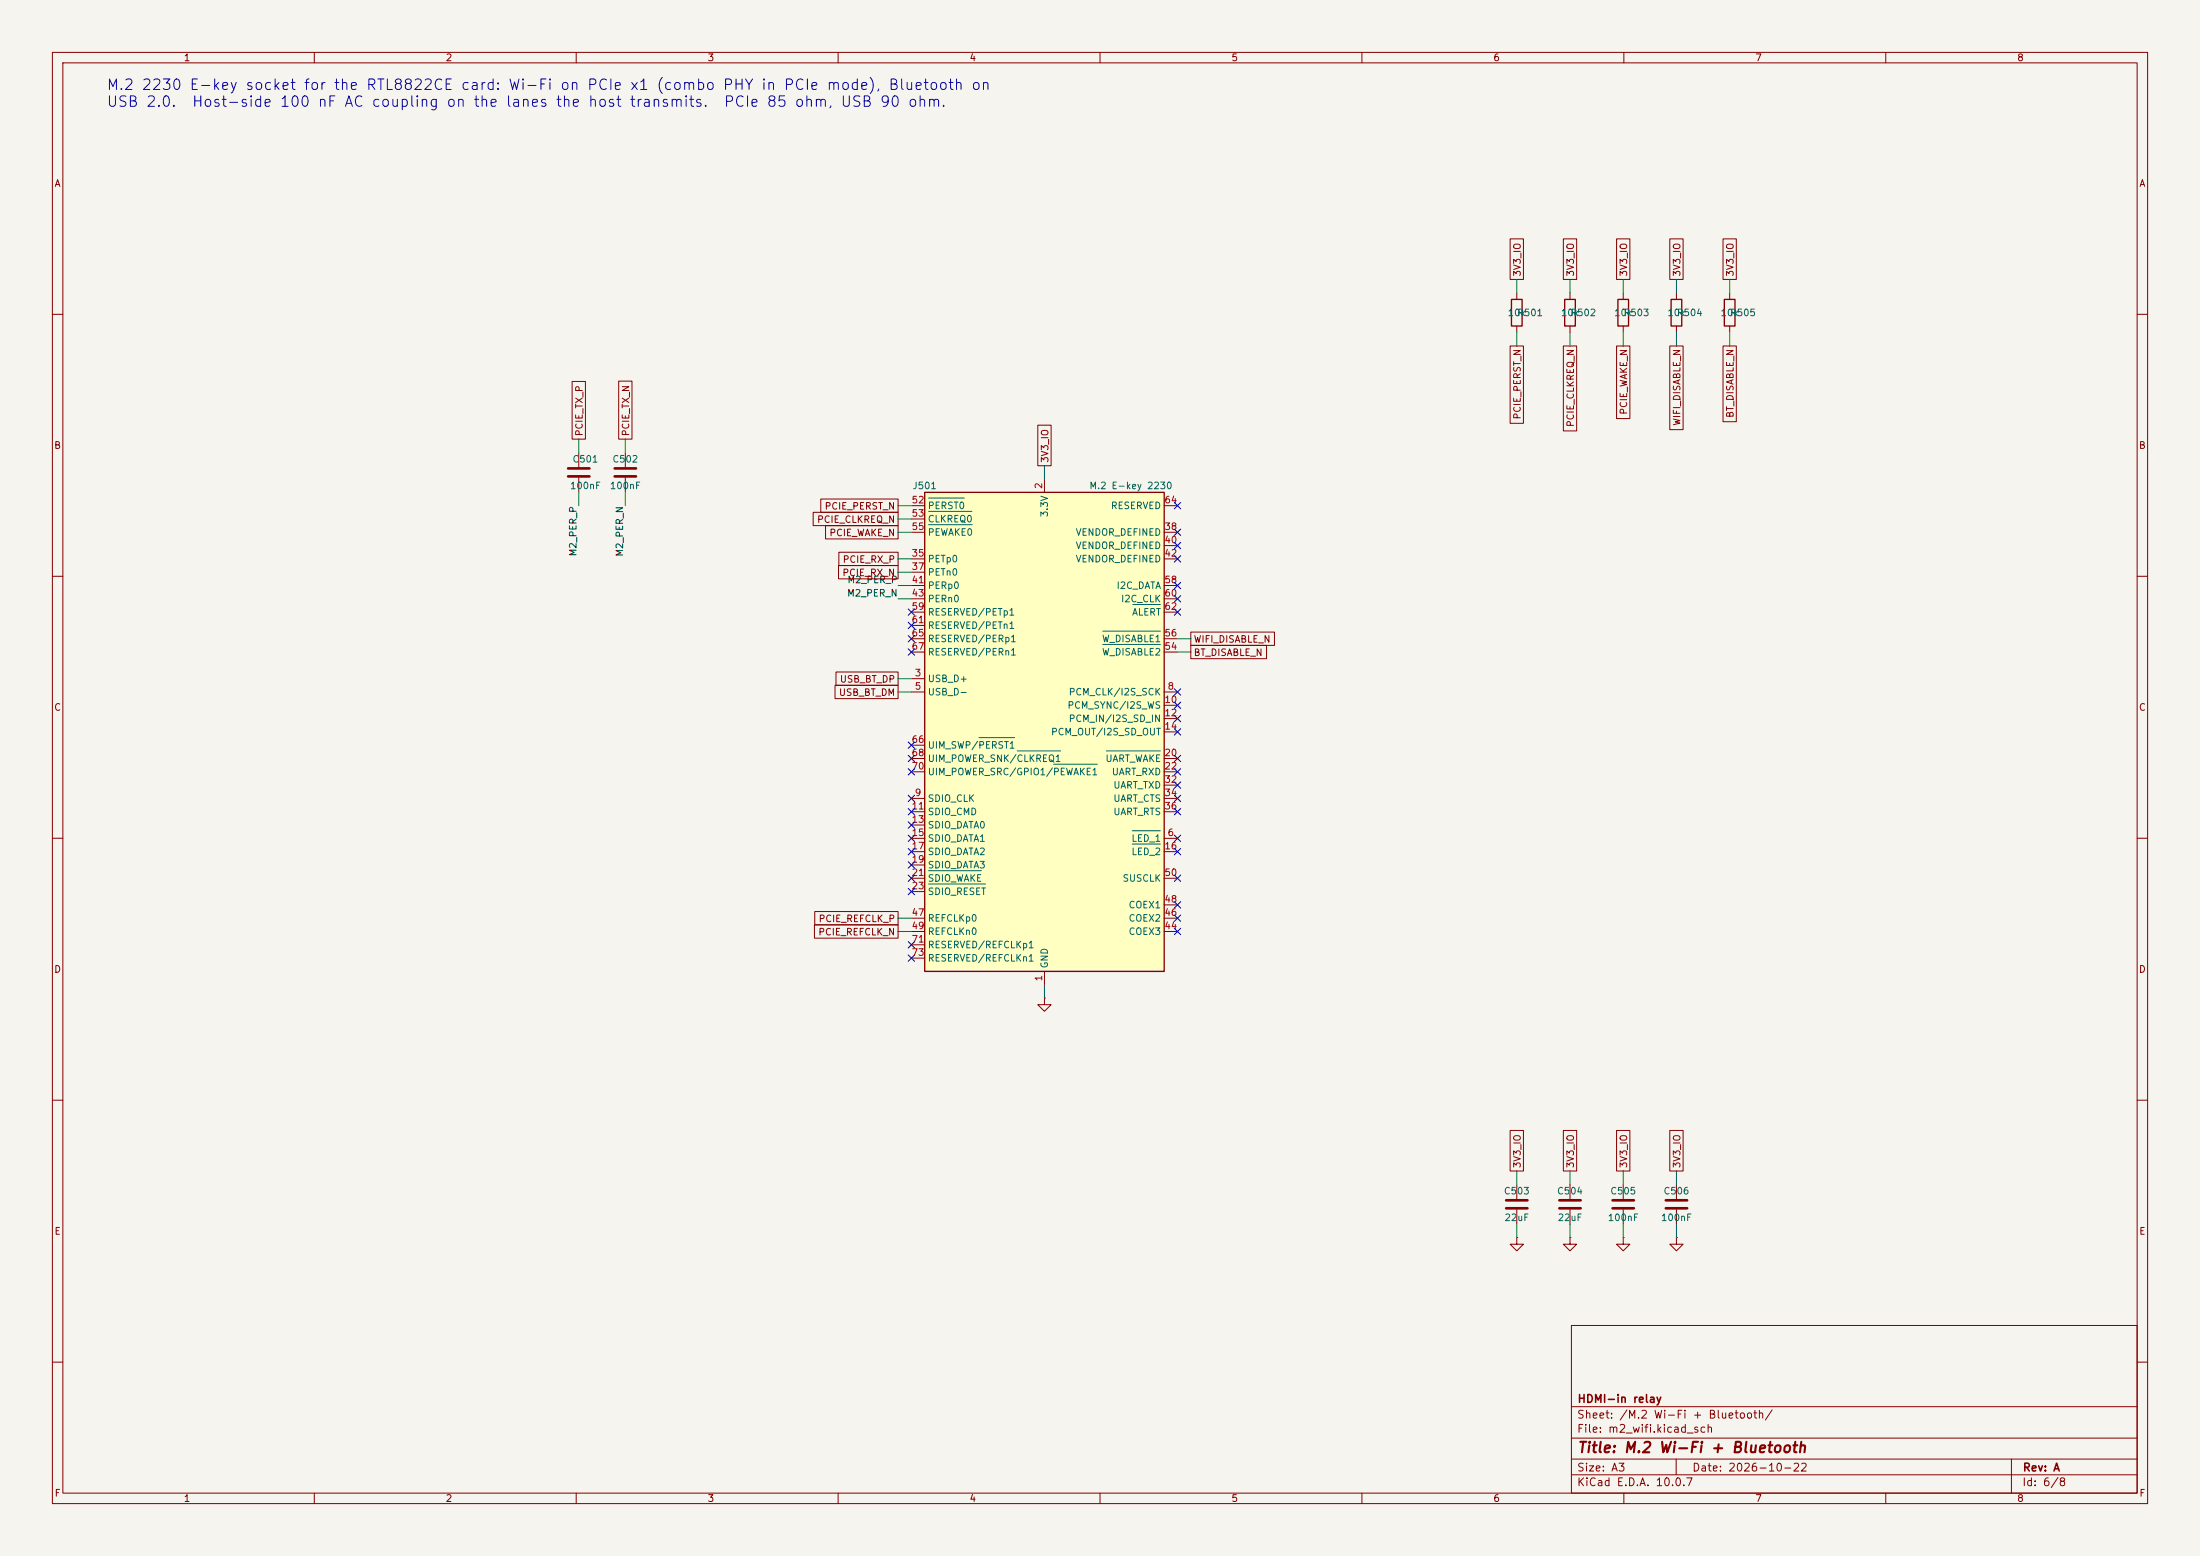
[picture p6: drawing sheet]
<svg xmlns="http://www.w3.org/2000/svg" width="420mm" height="297mm" viewBox="0 0 420 297" stroke-linecap="round" stroke-linejoin="round" font-family="sans-serif">
<path d="M0 0h420v297h-420z" fill="#f5f4ef" stroke="#f5f4ef" stroke-width=".19"/>
<g fill="none" stroke="#840000" stroke-width=".19">
<path d="M10 10h400v277h-400zM12 12h396v273h-396zM60 10v2M110 10v2M160 10v2M210 10v2M260 10v2M310 10v2M360 10v2M10 60h2M408 60h2M10 110h2"/>
<path d="M408 110h2M10 160h2M408 160h2M10 210h2M408 210h2M300 253h108v32h-108zM10 260h2M300 278.5h108M300 274.5h108M300 268.5h108M320 278.5v3M384 278.5v6.5"/>
<path d="M408 260h2M60 285v2M110 285v2M160 285v2M210 285v2M260 285v2M300 281.5h108M310 285v2M360 285v2"/>
</g>
<path d="M176.5 94h45.7v91.4h-45.7z" fill="#ffffc2"/>
<path d="M288.5 57.2h2.1v5h-2.1zM298.7 57.2h2v5h-2zM308.9 57.2h2v5h-2zM319 57.2h2.1v5h-2.1zM329.2 57.2h2v5h-2zM176.5 94h45.7v91.4h-45.7z" fill="none" stroke="#840000" stroke-width=".25"/>
<g fill="none" stroke="#840000" stroke-width=".19">
<path d="M288.3 45.6h2.5v7.7h-2.5zM289.6 55.9v1.3M298.4 45.6h2.6v7.7h-2.6zM299.7 55.9v1.3M308.6 45.6h2.6v7.7h-2.6zM309.9 55.9v1.3M318.8 45.6h2.5v7.7h-2.5zM320 55.9v1.3M328.9 45.6h2.6v7.7h-2.6zM330.2 55.9v1.3M109.2 72.8h2.6v11h-2.6zM118.1 72.7h2.6v11.1h-2.6z"/>
<path d="M288.3 66h2.5v14.8h-2.5zM289.6 62.2v1.3M298.4 66h2.6v16.3h-2.6zM299.7 62.2v1.3M308.6 66h2.6v13.9h-2.6zM309.9 62.2v1.3M318.8 66h2.5v16h-2.5zM320 62.2v1.3M328.9 66h2.6v14.5h-2.6zM330.2 62.2v1.3M110.5 86.4v2.8M110.5 91.2v2.8"/>
<path d="M119.4 86.4v2.8M119.4 91.2v2.8M155.2 97.8h16.2v2.5h-16.2zM156.7 95.2h14.7v2.6h-14.7zM174 96.5h2.5M174 99.1h2.5M198.1 81.2h2.6v7.7h-2.6zM199.4 91.4v2.6M222.2 96.5h2.6M157.6 100.3h13.8v2.6h-13.8zM160.1 107.9h11.3v2.6h-11.3zM160.1 105.4h11.3v2.6h-11.3z"/>
<path d="M174 106.7h2.5M174 109.2h2.5M174 101.6h2.5M174 111.8h2.5M174 114.3h2.5M174 116.8h2.5M174 119.4h2.5M222.2 106.7h2.6M222.2 101.6h2.6M222.2 104.1h2.6M222.2 111.8h2.6M222.2 114.3h2.6"/>
<path d="M222.2 116.8h2.6M159.4 130.8h12v2.6h-12zM159.6 128.3h11.8v2.5h-11.8zM174 129.5h2.5M174 132.1h2.5M174 124.5h2.5M174 121.9h2.5M222.2 132.1h2.6M222.2 134.6h2.6M222.2 137.2h2.6M222.2 139.7h2.6M222.2 124.5h2.6"/>
<path d="M222.2 121.9h2.6M227.3 123.2h14.5v2.5h-14.5zM227.3 120.6h16v2.6h-16zM174 152.4h2.5M174 154.9h2.5M174 157.5h2.5M174 144.8h2.5M174 147.3h2.5M174 142.2h2.5M222.2 152.4h2.6M222.2 154.9h2.6M222.2 144.8h2.6"/>
<path d="M222.2 147.3h2.6M222.2 149.9h2.6M155.5 176.5h15.9v2.6h-15.9zM155.5 174h15.9v2.5h-15.9zM174 160h2.5M174 162.6h2.5M174 165.1h2.5M174 167.6h2.5M174 170.2h2.5M174 177.8h2.5M174 175.3h2.5M222.2 160h2.6"/>
<path d="M222.2 162.6h2.6M222.2 167.6h2.6M222.2 177.8h2.6M222.2 175.3h2.6M222.2 172.7h2.6M174 180.3h2.5M174 182.9h2.5M199.4 190.5v1.3h1.3l-1.3 1.2-1.3-1.2h1.3M199.4 190.5h.1M199.4 185.4v2.6M288.3 215.8h2.5v7.7h-2.5zM298.4 215.8h2.6v7.7h-2.6z"/>
<path d="M308.6 215.8h2.6v7.7h-2.6zM318.8 215.8h2.5v7.7h-2.5zM289.6 236.2v1.3h1.2l-1.2 1.3-1.3-1.3h1.3M289.6 236.2h.1M289.6 226.1v2.8M289.6 230.9v2.8M299.7 236.2v1.3h1.3l-1.3 1.3-1.3-1.3h1.3M299.7 236.2h.1M299.7 226.1v2.8M299.7 230.9v2.8M309.9 236.2v1.3h1.2l-1.2 1.3-1.3-1.3h1.3M309.9 236.2h.1"/>
<path d="M309.9 226.1v2.8M309.9 230.9v2.8M320 236.2v1.3h1.3l-1.3 1.3-1.2-1.3h1.2M320 236.2h.1M320 226.1v2.8M320 230.9v2.8"/>
</g>
<g fill="none" stroke="#006464" stroke-width=".19">
<path d="M177.3 95.1h6.8M177.3 97.6h8.2M177.3 100.2h8.3M216.3 115.4h5.2M210.5 123h11M210.5 120.5h11M186.9 140.8h6.8M194.2 143.3h8.3M201.2 145.9h8.3M211.2 143.3h10.3M216.1 158.6h5.4M177.3 166.2h10.1"/>
<path d="M177.3 168.7h10.8M216.1 161.1h5.4"/>
</g>
<path d="M108.5 89.4h4M108.5 90.9h4M117.3 89.4h4.1M117.3 90.9h4.1M287.5 229.1h4.1M287.5 230.6h4.1M297.7 229.1h4.1M297.7 230.6h4.1M307.8 229.1h4.1M307.8 230.6h4.1M318 229.1h4.1M318 230.6h4.1" fill="none" stroke="#840000" stroke-width=".51"/>
<g fill="none" stroke="#009600" stroke-width=".19">
<path d="M289.6 53.3v2.6M299.7 53.3v2.6M309.9 53.3v2.6M320 53.3v2.6M330.2 53.3v2.6M289.6 63.5v2.5M299.7 63.5v2.5M309.9 63.5v2.5M320 63.5v2.5M330.2 63.5v2.5M110.5 83.8v2.6M110.5 94v2.5"/>
<path d="M119.4 83.8v2.6M119.4 94v2.5M171.4 96.5h2.6M171.4 99.1h2.6M199.4 88.9v2.5M171.4 101.6h2.6M171.4 106.7h2.6M171.4 114.3h2.6M171.4 111.8h2.6M171.4 109.2h2.6M171.4 132.1h2.6M171.4 129.5h2.6"/>
<path d="M224.8 124.5h2.5M224.8 121.9h2.5M171.4 175.3h2.6M171.4 177.8h2.6M199.4 188v2.5M289.6 223.5v2.6M289.6 233.7v2.5M299.7 223.5v2.6M299.7 233.7v2.5M309.9 223.5v2.6M309.9 233.7v2.5M320 223.5v2.6"/>
<path d="M320 233.7v2.5"/>
</g>
<g fill="none" stroke="#000084" stroke-width=".19">
<path d="M224.2 95.9l1.2 1.2M225.4 95.9l-1.2 1.2M173.4 116.2l1.2 1.2M173.4 118.8l1.2 1.2M174.6 116.2l-1.2 1.2M174.6 118.8l-1.2 1.2M224.2 116.2l1.2 1.2M224.2 113.7l1.2 1.2M224.2 101l1.2 1.2M224.2 103.5l1.2 1.2M224.2 106.1l1.2 1.2M224.2 111.2l1.2 1.2"/>
<path d="M225.4 116.2l-1.2 1.2M225.4 113.7l-1.2 1.2M225.4 101l-1.2 1.2M225.4 106.1l-1.2 1.2M225.4 103.5l-1.2 1.2M225.4 111.2l-1.2 1.2M173.4 121.3l1.2 1.2M173.4 123.9l1.2 1.2M174.6 121.3l-1.2 1.2M174.6 123.9l-1.2 1.2M224.2 131.5l1.2 1.2M224.2 139.1l1.2 1.2"/>
<path d="M224.2 136.6l1.2 1.2M224.2 134l1.2 1.2M225.4 131.5l-1.2 1.2M225.4 139.1l-1.2 1.2M225.4 136.6l-1.2 1.2M225.4 134l-1.2 1.2M173.4 159.4l1.2 1.2M173.4 144.2l1.2 1.2M173.4 146.7l1.2 1.2M173.4 151.8l1.2 1.2M173.4 154.3l1.2 1.2M173.4 156.9l1.2 1.2"/>
<path d="M173.4 141.6l1.2 1.2M174.6 159.4l-1.2 1.2M174.6 144.2l-1.2 1.2M174.6 146.7l-1.2 1.2M174.6 151.8l-1.2 1.2M174.6 154.3l-1.2 1.2M174.6 156.9l-1.2 1.2M174.6 141.6l-1.2 1.2M224.2 149.3l1.2 1.2M224.2 151.8l1.2 1.2M224.2 154.3l1.2 1.2M224.2 159.4l1.2 1.2"/>
<path d="M224.2 146.7l1.2 1.2M224.2 144.2l1.2 1.2M225.4 149.3l-1.2 1.2M225.4 151.8l-1.2 1.2M225.4 154.3l-1.2 1.2M225.4 159.4l-1.2 1.2M225.4 146.7l-1.2 1.2M225.4 144.2l-1.2 1.2M173.4 167l1.2 1.2M173.4 164.5l1.2 1.2M173.4 179.7l1.2 1.2M173.4 169.6l1.2 1.2"/>
<path d="M173.4 162l1.2 1.2M174.6 167l-1.2 1.2M174.6 164.5l-1.2 1.2M174.6 179.7l-1.2 1.2M174.6 169.6l-1.2 1.2M174.6 162l-1.2 1.2M224.2 167l1.2 1.2M224.2 172.1l1.2 1.2M224.2 174.7l1.2 1.2M224.2 177.2l1.2 1.2M224.2 162l1.2 1.2M225.4 167l-1.2 1.2"/>
<path d="M225.4 172.1l-1.2 1.2M225.4 174.7l-1.2 1.2M225.4 177.2l-1.2 1.2M225.4 162l-1.2 1.2M173.4 182.3l1.2 1.2M174.6 182.3l-1.2 1.2"/>
</g>
<g font-size="2" fill="#0000c2">
<text x="20.2" y="17.7">M.2 2230 E-key socket for the RTL8822CE card: Wi-Fi on PCIe x1 (combo PHY in PCIe mode), Bluetooth on</text>
<text x="20.2" y="20.9">USB 2.0.</text>
<text x="36.5" y="20.9">Host-side 100 nF AC coupling on the lanes the host transmits.</text>
<text x="138" y="20.9">PCIe 85 ohm, USB 90 ohm.</text>
</g>
<text font-size="2" fill="#840000" x="301" y="277.8">Title: M.2 Wi-Fi + Bluetooth</text>
<g font-size="1.5" fill="#840000">
<text x="301" y="268.1">HDMI-in relay</text>
<text x="300.9" y="273.8">File: m2_wifi.kicad_sch</text>
<text x="300.9" y="271.1">Sheet: /M.2 Wi-Fi + Bluetooth/</text>
<text x="300.9" y="281.2">Size: A3</text>
<text x="322.9" y="281.2">Date: 2026-10-22</text>
<text x="386" y="281.2">Rev: A</text>
<text x="300.9" y="284">KiCad E.D.A. 10.0.7</text>
<text x="385.9" y="284">Id: 6/8</text>
</g>
<g font-size="1.3" fill="#840000">
<text x="35" y="12">1</text>
<text x="85" y="12">2</text>
<text x="135" y="12">3</text>
<text x="185" y="12">4</text>
<text x="235" y="12">5</text>
<text x="285" y="12">6</text>
<text x="335" y="12">7</text>
<text x="385" y="12">8</text>
<text x="10.3" y="36">A</text>
<text x="408.3" y="36">A</text>
<text x="290.6" y="52.9" transform="rotate(-90 290.6 52.9)">3V3_IO</text>
<text x="300.8" y="52.9" transform="rotate(-90 300.8 52.9)">3V3_IO</text>
<text x="310.9" y="52.9" transform="rotate(-90 310.9 52.9)">3V3_IO</text>
<text x="321.1" y="52.9" transform="rotate(-90 321.1 52.9)">3V3_IO</text>
<text x="331.3" y="52.9" transform="rotate(-90 331.3 52.9)">3V3_IO</text>
<text x="111.5" y="83.4" transform="rotate(-90 111.5 83.4)">PCIE_TX_P</text>
<text x="120.4" y="83.4" transform="rotate(-90 120.4 83.4)">PCIE_TX_N</text>
<text x="290.6" y="80.2" transform="rotate(-90 290.6 80.2)">PCIE_PERST_N</text>
<text x="300.8" y="81.6" transform="rotate(-90 300.8 81.6)">PCIE_CLKREQ_N</text>
<text x="310.9" y="79.3" transform="rotate(-90 310.9 79.3)">PCIE_WAKE_N</text>
<text x="321.1" y="81.4" transform="rotate(-90 321.1 81.4)">WIFI_DISABLE_N</text>
<text x="331.3" y="79.9" transform="rotate(-90 331.3 79.9)">BT_DISABLE_N</text>
<text x="10.2" y="86">B</text>
<text x="200.4" y="88.5" transform="rotate(-90 200.4 88.5)">3V3_IO</text>
<text x="408.2" y="86">B</text>
<text x="155.9" y="100.1">PCIE_CLKREQ_N</text>
<text x="157.3" y="97.6">PCIE_PERST_N</text>
<text x="158.2" y="102.7">PCIE_WAKE_N</text>
<text x="160.8" y="107.7">PCIE_RX_P</text>
<text x="160.7" y="110.3">PCIE_RX_N</text>
<text x="227.8" y="125.5">BT_DISABLE_N</text>
<text x="227.8" y="123">WIFI_DISABLE_N</text>
<text x="160.2" y="130.6">USB_BT_DP</text>
<text x="10.2" y="136">C</text>
<text x="160" y="133.1">USB_BT_DM</text>
<text x="408.2" y="136">C</text>
<text x="156.1" y="178.9">PCIE_REFCLK_N</text>
<text x="156.2" y="176.3">PCIE_REFCLK_P</text>
<text x="10.2" y="186">D</text>
<text x="408.2" y="186">D</text>
<text x="290.6" y="223.1" transform="rotate(-90 290.6 223.1)">3V3_IO</text>
<text x="300.8" y="223.1" transform="rotate(-90 300.8 223.1)">3V3_IO</text>
<text x="310.9" y="223.1" transform="rotate(-90 310.9 223.1)">3V3_IO</text>
<text x="321.1" y="223.1" transform="rotate(-90 321.1 223.1)">3V3_IO</text>
<text x="10.3" y="236">E</text>
<text x="408.3" y="236">E</text>
<text x="10.3" y="286">F</text>
<text x="35" y="287">1</text>
<text x="85" y="287">2</text>
<text x="135" y="287">3</text>
<text x="185" y="287">4</text>
<text x="235" y="287">5</text>
<text x="285" y="287">6</text>
<text x="335" y="287">7</text>
<text x="385" y="287">8</text>
<text x="408.3" y="286">F</text>
</g>
<g font-size="1.3" fill="#006464">
<text x="287.7" y="60.7">10k</text>
<text x="289.5" y="60.7">R501</text>
<text x="297.9" y="60.7">10k</text>
<text x="299.7" y="60.7">R502</text>
<text x="308" y="60.7">10k</text>
<text x="309.8" y="60.7">R503</text>
<text x="318.2" y="60.7">10k</text>
<text x="320" y="60.7">R504</text>
<text x="328.3" y="60.7">10k</text>
<text x="330.2" y="60.7">R505</text>
<text x="109.2" y="88.6">C501</text>
<text x="116.8" y="88.6">C502</text>
<text x="108.7" y="93.7">100nF</text>
<text x="116.3" y="93.7">100nF</text>
<text x="174.1" y="93.7">J501</text>
<text x="207.9" y="93.7">M.2 E-key 2230</text>
<text x="177" y="97.5">PERST0</text>
<text x="177" y="100">CLKREQ0</text>
<text x="200.4" y="98.8" transform="rotate(-90 200.4 98.8)">3.3V</text>
<text x="212" y="97.5">RESERVED</text>
<text x="177" y="107.6">PETp0</text>
<text x="177" y="102.6">PEWAKE0</text>
<text x="205.2" y="102.6">VENDOR_DEFINED</text>
<text x="205.2" y="105.1">VENDOR_DEFINED</text>
<text x="205.2" y="107.6">VENDOR_DEFINED</text>
<text x="177" y="110.2">PETn0</text>
<text x="177" y="112.7">PERp0</text>
<text x="213" y="112.7">I2C_DATA</text>
<text x="177" y="115.3">PERn0</text>
<text x="177" y="117.8">RESERVED/PETp1</text>
<text x="213.9" y="115.3">I2C_CLK</text>
<text x="216" y="117.8">ALERT</text>
<text x="177" y="120.3">RESERVED/PETn1</text>
<text x="177" y="122.9">RESERVED/PERp1</text>
<text x="177" y="125.4">RESERVED/PERn1</text>
<text x="210.3" y="125.4">W_DISABLE2</text>
<text x="210.3" y="122.9">W_DISABLE1</text>
<text x="177" y="130.5">USB_D+</text>
<text x="177" y="133">USB_D-</text>
<text x="203.7" y="135.6">PCM_SYNC/I2S_WS</text>
<text x="203.9" y="133">PCM_CLK/I2S_SCK</text>
<text x="177" y="143.2">UIM_SWP/PERST1</text>
<text x="200.5" y="140.7">PCM_OUT/I2S_SD_OUT</text>
<text x="203.9" y="138.1">PCM_IN/I2S_SD_IN</text>
<text x="177" y="145.7">UIM_POWER_SNK/CLKREQ1</text>
<text x="177" y="148.3">UIM_POWER_SRC/GPIO1/PEWAKE1</text>
<text x="210.9" y="145.7">UART_WAKE</text>
<text x="212.1" y="148.3">UART_RXD</text>
<text x="177" y="153.4">SDIO_CLK</text>
<text x="177" y="155.9">SDIO_CMD</text>
<text x="212.4" y="150.8">UART_TXD</text>
<text x="212.4" y="153.4">UART_CTS</text>
<text x="212.4" y="155.9">UART_RTS</text>
<text x="177" y="158.4">SDIO_DATA0</text>
<text x="177" y="161">SDIO_DATA1</text>
<text x="215.9" y="161">LED_1</text>
<text x="177" y="163.5">SDIO_DATA2</text>
<text x="177" y="166.1">SDIO_DATA3</text>
<text x="215.9" y="163.5">LED_2</text>
<text x="177" y="168.6">SDIO_WAKE</text>
<text x="177" y="171.1">SDIO_RESET</text>
<text x="214.2" y="168.6">SUSCLK</text>
<text x="215.3" y="173.7">COEX1</text>
<text x="177" y="176.2">REFCLKp0</text>
<text x="177" y="178.8">REFCLKn0</text>
<text x="215.3" y="178.8">COEX3</text>
<text x="215.3" y="176.2">COEX2</text>
<text x="177" y="181.3">RESERVED/REFCLKp1</text>
<text x="177" y="183.8">RESERVED/REFCLKn1</text>
<text x="200.4" y="184.9" transform="rotate(-90 200.4 184.9)">GND</text>
<text x="287" y="228.3">C503</text>
<text x="287.1" y="233.4">22uF</text>
<text x="297.1" y="228.3">C504</text>
<text x="297.3" y="233.4">22uF</text>
<text x="306.8" y="233.4">100nF</text>
<text x="307.3" y="228.3">C505</text>
<text x="317" y="233.4">100nF</text>
<text x="317.5" y="228.3">C506</text>
</g>
<g font-size="1.3" fill="#a90000">
<text x="199.3" y="93.4" transform="rotate(-90 199.3 93.4)">2</text>
<text x="173.9" y="96.4">52</text>
<text x="173.9" y="98.9">53</text>
<text x="173.9" y="101.5">55</text>
<text x="222.2" y="101.5">38</text>
<text x="222.2" y="96.4">64</text>
<text x="173.9" y="106.5">35</text>
<text x="222.2" y="104">40</text>
<text x="222.2" y="106.5">42</text>
<text x="173.9" y="109.1">37</text>
<text x="173.9" y="111.6">41</text>
<text x="222.2" y="111.6">58</text>
<text x="173.9" y="114.2">43</text>
<text x="173.9" y="116.7">59</text>
<text x="173.9" y="119.2">61</text>
<text x="222.2" y="114.2">60</text>
<text x="222.2" y="116.7">62</text>
<text x="173.9" y="121.8">65</text>
<text x="173.9" y="124.3">67</text>
<text x="222.2" y="124.3">54</text>
<text x="222.2" y="121.8">56</text>
<text x="174.5" y="129.4">3</text>
<text x="174.5" y="131.9">5</text>
<text x="222.8" y="131.9">8</text>
<text x="222.2" y="134.5">10</text>
<text x="222.2" y="137">12</text>
<text x="173.9" y="142.1">66</text>
<text x="222.2" y="139.6">14</text>
<text x="173.9" y="144.6">68</text>
<text x="173.9" y="147.2">70</text>
<text x="222.2" y="144.6">20</text>
<text x="222.2" y="147.2">22</text>
<text x="222.2" y="149.7">32</text>
<text x="173.9" y="154.8">11</text>
<text x="174.5" y="152.3">9</text>
<text x="222.2" y="152.3">34</text>
<text x="222.2" y="154.8">36</text>
<text x="173.9" y="157.3">13</text>
<text x="173.9" y="159.9">15</text>
<text x="222.8" y="159.9">6</text>
<text x="173.9" y="162.4">17</text>
<text x="173.9" y="165">19</text>
<text x="173.9" y="167.5">21</text>
<text x="222.2" y="162.4">16</text>
<text x="222.2" y="167.5">50</text>
<text x="173.9" y="170">23</text>
<text x="222.2" y="172.6">48</text>
<text x="173.9" y="175.1">47</text>
<text x="173.9" y="177.7">49</text>
<text x="222.2" y="177.7">44</text>
<text x="222.2" y="175.1">46</text>
<text x="173.9" y="180.2">71</text>
<text x="173.9" y="182.7">73</text>
<text x="199.3" y="187.4" transform="rotate(-90 199.3 187.4)">1</text>
</g>
<g font-size="1.3" fill="#0f0f0f">
<text x="110.4" y="106.3" transform="rotate(-90 110.4 106.3)">M2_PER_P</text>
<text x="119.3" y="106.4" transform="rotate(-90 119.3 106.4)">M2_PER_N</text>
<text x="161.7" y="111.6">M2_PER_P</text>
<text x="161.6" y="114.2">M2_PER_N</text>
</g>
</svg>
